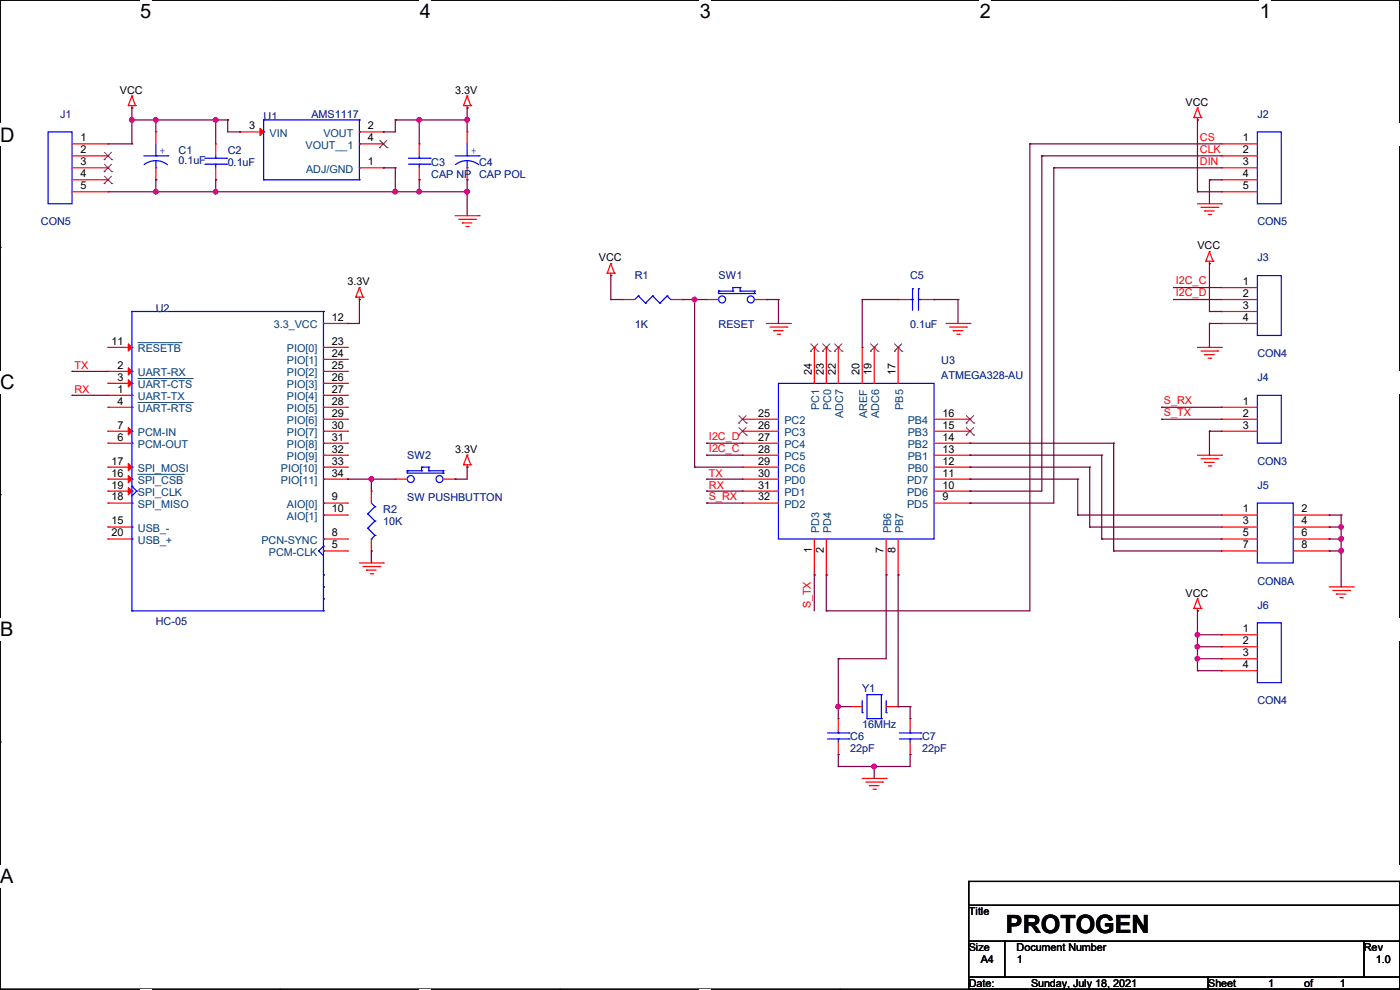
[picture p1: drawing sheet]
<svg xmlns="http://www.w3.org/2000/svg" width="297mm" height="210mm" viewBox="0 0 297 210" stroke-linecap="round" stroke-linejoin="round" font-family="sans-serif">
<path d="M0 0h297v209.8h-297z" fill="none" stroke="#000" stroke-width=".25"/>
<g fill="#fff">
<path d="M29.7 0h2.4v4.8h-2.4z"/>
<path d="M29.7 209.8h2.4v.2h-2.4z"/>
</g>
<path d="M59.4 0h.1M59.4 209.8h.1" fill="none" stroke="#000" stroke-width=".25"/>
<g fill="#fff">
<path d="M89.1 0h2.3v4.8h-2.3z"/>
<path d="M89.1 209.8h2.3v.2h-2.3z"/>
</g>
<path d="M118.8 0h.1M118.8 209.8h.1" fill="none" stroke="#000" stroke-width=".25"/>
<g fill="#fff">
<path d="M148.5 0h2.3v4.8h-2.3z"/>
<path d="M148.5 209.8h2.3v.2h-2.3z"/>
</g>
<path d="M178.2 0h.1M178.2 209.8h.1" fill="none" stroke="#000" stroke-width=".25"/>
<g fill="#fff">
<path d="M207.9 0h2.3v4.8h-2.3z"/>
<path d="M207.9 209.8h2.3v.2h-2.3z"/>
</g>
<path d="M237.6 0h.1M237.6 209.8h.1" fill="none" stroke="#000" stroke-width=".25"/>
<g fill="#fff">
<path d="M267.3 0h2.3v4.8h-2.3z"/>
<path d="M267.3 209.8h2.3v.2h-2.3z"/>
<path d="M0 26.2h3.1v4.8h-3.1z"/>
<path d="M297 26.2v4.8z"/>
<path d="M0 78.7h3.1v4.7h-3.1z"/>
<path d="M297 78.7v4.7z"/>
</g>
<path d="M0 52.5h.1M297 52.5h.1" fill="none" stroke="#000" stroke-width=".25"/>
<g fill="#fff">
<path d="M0 131.1h2.9v4.8h-2.9z"/>
<path d="M297 131.1v4.8z"/>
</g>
<path d="M0 104.9h.1M297 104.9h.1" fill="none" stroke="#000" stroke-width=".25"/>
<g fill="#fff">
<path d="M0 183.6h2.9v4.7h-2.9z"/>
<path d="M296.9 183.6h.1v4.7h-.1z"/>
</g>
<path d="M0 157.4h.1M297 157.4h.1M205.5 187h91.5v5.1h-91.5zM205.5 192.1h91.5v7.6h-91.5zM205.5 199.7h7.6v7.6h-7.6zM213.1 199.7h76.2v7.6h-76.2zM289.3 199.7h7.7v7.6h-7.7zM205.5 207.3h50.8v2.5h-50.8zM256.3 207.3h40.7v2.5h-40.7z" fill="none" stroke="#000" stroke-width=".25"/>
<g fill="none" stroke="#f00" stroke-width=".25">
<path d="M15.3 30.5h7.6M15.3 33.1h7.6M15.3 35.6h7.6M15.3 38.1h7.6M22.9 30.5h.1M22.9 33.1h.1M22.9 35.6h.1M22.9 38.1h.1M27.2 22.4h.1M27.2 22.4h1.5M28 22.9h.1M28 20.4h.1"/>
<path d="M28 22.4v.5M28 20.4l-.8 2M28 20.4l.7 2M28.7 22.4h.1M33.1 28h.1M33.1 38.1h.1M33.1 28v2.5M33.1 35.6v2.5M45.8 30.5h.1M45.8 38.1h.1M45.8 30.5v2.6M45.8 35.6v2.5"/>
<path d="M50.8 28h.1M50.8 28h5.1M76.2 30.5h5.1M76.2 35.6h5.1M76.2 28h5.1M81.3 35.6h.1M81.3 28h.1M81.3 30.5h.1M88.9 30.5h.1M88.9 38.1h.1M88.9 30.5v2.6M88.9 35.6v2.5"/>
<path d="M98.3 22.4h.1M98.3 22.4h1.6M99.1 22.9h.1M99.1 20.4h.1M99.1 28h.1M99.1 38.1h.1M99.1 22.4v.5M99.1 28v2.5M99.1 35.6v2.5M99.1 20.4l-.8 2M99.1 20.4l.8 2M99.9 22.4h.1"/>
<path d="M253.3 24.9h.1M253.3 24.9h1.5M254 25.4h.1M254 22.9h.1M254 24.9v.5M254 22.9l-.7 2M254 22.9l.8 2M254.8 24.9h.1M259.1 30.5h.1M259.1 33.1h.1M259.1 35.6h.1M259.1 38.1h.1"/>
<path d="M259.1 30.5h7.6M259.1 33.1h7.6M259.1 35.6h7.6M259.1 38.1h7.6M15.3 40.7h7.6M22.9 40.7h.1M96.6 45.8h5M97.3 46.5h3.6M98.1 47.3h.1M98.1 47.3h2M98.8 48h.6M99.4 48h.1"/>
<path d="M100.9 46.5h.1M101.6 45.8h.1M128.8 58h.1M128.8 58h1.5M129.6 58.5h.1M129.6 55.9h.1M129.6 58v.5M129.6 55.9l-.8 2.1M129.6 55.9l.7 2.1M130.3 58h.1M254 43.2h5.1M254.8 44h3.6"/>
<path d="M255.6 44.7h.1M255.6 44.7h2M255.8 55.4h.1M255.8 55.4h1.5M256.3 45.5h.5M256.6 55.9h.1M256.6 53.4h.1M256.6 55.4v.5M256.6 53.4l-.8 2M256.6 53.4l.7 2M256.8 45.5h.1M257.3 55.4h.1"/>
<path d="M258.4 44h.1M259.1 43.2h.1M259.1 40.7h.1M259.1 40.7h7.6M22.9 78.8h.1M22.9 73.7h.1M22.9 73.7h5.1M22.9 78.8h5.1M68.6 68.6h5.1M68.6 73.7h5.1M68.6 78.8h5.1M68.6 76.2h5.1"/>
<path d="M73.7 68.6h.1M73.7 73.7h.1M73.7 76.2h.1M73.7 78.8h.1M75.5 63h.1M75.5 63h1.5M76.2 63.5h.1M76.2 61h.1M76.2 63v.5M76.2 61l-.7 2M76.2 61l.8 2M77 63h.1"/>
<path d="M132.1 63.5h.1M132.1 63.5h2.6M142.3 63.5h2.5M144.8 63.5h.1M149.9 63.5h.1M149.9 63.5h2.5M160.1 63.5h2.5M162.6 63.5h.1M162.6 68.6h5.1M163.4 69.4h3.5M164.1 70.1h.1M164.1 70.1h2.1"/>
<path d="M164.9 70.9h.5M165.4 70.9h.1M166.9 69.4h.1M167.7 68.6h.1M172.8 73.7h.1M172.8 73.7v7.6M175.3 73.7h.1M175.3 73.7v7.6M177.8 73.7h.1M177.8 73.7v7.6M182.9 73.7h.1M182.9 73.7v7.6"/>
<path d="M185.5 73.7h.1M185.5 73.7v7.6M190.5 73.7h.1M190.5 63.5h.1M190.5 63.5h2.6M190.5 73.7v7.6M195.6 63.5h2.6M198.2 63.5h.1M200.7 68.6h5.1M201.5 69.4h3.5M202.2 70.1h.1M202.2 70.1h2.1"/>
<path d="M203 70.9h.5M203.5 70.9h.1M205 69.4h.1M205.8 68.6h.1M254 73.7h5.1M254.8 74.5h3.6M255.6 75.2h.1M255.6 75.2h2M256.3 76h.5M256.8 76h.1M258.4 74.5h.1M259.1 73.7h.1"/>
<path d="M259.1 61h.1M259.1 63.5h.1M259.1 66.1h.1M259.1 68.6h.1M259.1 68.6h7.6M259.1 63.5h7.6M259.1 61h7.6M259.1 66.1h7.6M22.9 83.9h.1M22.9 81.3h.1M22.9 86.4h.1M22.9 94h.1"/>
<path d="M22.9 91.5h.1M22.9 99.1h.1M22.9 83.9h5.1M22.9 81.3h5.1M22.9 86.4h5.1M22.9 94h5.1M22.9 91.5h5.1M22.9 99.1h5.1M68.6 96.6h5.1M68.6 83.9h5.1M68.6 81.3h5.1M68.6 86.4h5.1"/>
<path d="M68.6 94h5.1M68.6 91.5h5.1M68.6 99.1h5.1M68.6 88.9h5.1M73.7 81.3h.1M73.7 83.9h.1M73.7 86.4h.1M73.7 88.9h.1M73.7 91.5h.1M73.7 94h.1M73.7 96.6h.1M73.7 99.1h.1"/>
<path d="M98.3 98.6h.1M98.3 98.6h1.6M99.1 99.1h.1M99.1 96.6h.1M99.1 98.6v.5M99.1 96.6l-.8 2M99.1 96.6l.8 2M99.9 98.6h.1M157.5 88.9h.1M157.5 91.5h.1M157.5 94h.1M157.5 96.6h.1"/>
<path d="M157.5 99.1h.1M157.5 96.6h7.6M157.5 94h7.6M157.5 91.5h7.6M157.5 99.1h7.6M157.5 88.9h7.6M198.2 96.6h7.6M198.2 94h7.6M198.2 91.5h7.6M198.2 99.1h7.6M198.2 88.9h7.6M205.8 99.1h.1"/>
<path d="M205.8 96.6h.1M205.8 94h.1M205.8 91.5h.1M205.8 88.9h.1M254 96.6h5.1M254.8 97.3h3.6M255.6 98.1h.1M255.6 98.1h2M256.3 98.8h.5M256.8 98.8h.1M258.4 97.3h.1M259.1 96.6h.1"/>
<path d="M259.1 86.4h.1M259.1 88.9h.1M259.1 91.5h.1M259.1 86.4h7.6M259.1 91.5h7.6M259.1 88.9h7.6M22.9 111.8h.1M22.9 101.6h.1M22.9 106.7h.1M22.9 104.2h.1M22.9 114.3h.1M22.9 114.3h5.1"/>
<path d="M22.9 106.7h5.1M22.9 111.8h5.1M22.9 101.6h5.1M22.9 104.2h5.1M68.6 116.9h5.1M68.6 114.3h5.1M68.6 106.7h5.1M68.6 109.3h5.1M68.6 101.6h5.1M73.7 116.9h.1M73.7 114.3h.1M73.7 106.7h.1"/>
<path d="M73.7 109.3h.1M73.7 101.6h.1M76.2 119.4h5.1M78.8 104.2h.1M78.8 116.9h.1M78.8 104.2v2.5M78.8 114.3v2.6M81.3 119.4h.1M83.9 101.6h.1M83.9 101.6h2.5M94 101.6h2.6M96.6 101.6h.1"/>
<path d="M157.5 101.6h.1M157.5 104.2h.1M157.5 106.7h.1M157.5 106.7h7.6M157.5 101.6h7.6M157.5 104.2h7.6M172.8 114.3v7.7M175.3 114.3v7.7M188 114.3v7.7M190.5 114.3v7.7M198.2 106.7h7.6M198.2 101.6h7.6"/>
<path d="M198.2 104.2h7.6M205.8 106.7h.1M205.8 104.2h.1M205.8 101.6h.1M259.1 109.3h.1M259.1 111.8h.1M259.1 114.3h.1M259.1 116.9h.1M259.1 116.9h7.6M259.1 114.3h7.6M259.1 109.3h7.6M259.1 111.8h7.6"/>
<path d="M274.4 116.9h7.6M274.4 114.3h7.6M274.4 109.3h7.6M274.4 111.8h7.6M282 109.3h.1M282 111.8h.1M282 114.3h.1M282 116.9h.1M77 120.2h3.6M77.8 120.9h.1M77.8 120.9h2M78.5 121.7h.5"/>
<path d="M79 121.7h.1M80.6 120.2h.1M172.8 122h.1M175.3 122h.1M188 122h.1M190.5 122h.1M253.3 129.1h.1M253.3 129.1h1.5M254 129.6h.1M254 127h.1M254 129.1v.5M254 127l-.7 2.1"/>
<path d="M254 127l.8 2.1M254.8 129.1h.1M259.1 134.7h.1M259.1 137.2h.1M259.1 139.7h.1M259.1 134.7h7.6M259.1 137.2h7.6M259.1 139.7h7.6M282 124.5h5.1M282.7 125.3h3.6M283.5 126h.1M283.5 126h2"/>
<path d="M284.3 126.8h.5M284.8 126.8h.1M286.3 125.3h.1M287.1 124.5h.1M177.8 152.4h.1M177.8 152.4v2.6M177.8 157.5v2.6M180.4 149.9h.1M180.4 149.9h2.5M188 149.9h2.5M190.5 149.9h.1M193.1 152.4h.1"/>
<path d="M193.1 152.4v2.6M193.1 157.5v2.6M259.1 142.3h.1M259.1 142.3h7.6M177.8 160.1h.1M182.9 165.1h5.1M183.7 165.9h3.5M184.4 166.7h.1M184.4 166.7h2.1M185.2 167.4h.5M185.7 167.4h.1M187.2 165.9h.1"/>
<path d="M188 165.1h.1M193.1 160.1h.1"/>
</g>
<g fill="none" stroke="#00f" stroke-width=".25">
<path d="M10.2 28h5.1v15.2h-5.1zM30.5 33.1h5.1M33.1 35.6h.1M33.1 33.1h.1M33.1 34.1l1.5 .3 .9 .5M33.1 34.1l-1.1 .1-1.4 .7M33.1 30.5v2.6M33.1 34.1v1.5M35.6 33.1h.1M43.5 34.8h4.5M43.5 33.6h4.5M45.8 33.6h.1"/>
<path d="M45.8 34.8h.1M45.8 33.1v.5M45.8 34.8v.8M48 34.8h.1M48 33.6h.1M55.9 38.1h.1M55.9 25.4h.1M55.9 28h.1M55.9 25.4h20.3M55.9 38.1h20.3M55.9 25.4v12.7M76.2 25.4h.1"/>
<path d="M76.2 38.1h.1M76.2 28h.1M76.2 35.6h.1M76.2 30.5h.1M76.2 25.4v12.7M86.7 34.8h4.5M86.7 33.6h4.5M88.9 33.6h.1M88.9 34.8h.1M88.9 33.1v.5M88.9 34.8v.8M91.2 34.8h.1"/>
<path d="M91.2 33.6h.1M96.6 33.1h5M99.1 35.6h.1M99.1 33.1h.1M99.1 34.1l1.6 .3 .9 .5M99.1 34.1l-1.1 .1-1.4 .7M99.1 30.5v2.6M99.1 34.1v1.5M101.6 33.1h.1M266.7 28h5.1v15.2h-5.1zM266.7 58.5h5.1v12.7h-5.1zM28 66.1h.1"/>
<path d="M28 78.8h.1M28 73.7h.1M28 66.1h40.6M28 66.1v63.5M68.6 66.1h.1M68.6 68.6h.1M68.6 73.7h.1M68.6 76.2h.1M68.6 78.8h.1M68.6 66.1v63.5M135.4 62.8h.1M135.4 62.8l-.7 .7"/>
<path d="M135.4 62.8l1.5 1.5M136.9 64.3h.1M138.5 62.8h.1M138.5 62.8l-1.6 1.5M138.5 62.8l1.5 1.5M140 64.3h.1M141.5 62.8h.1M141.5 62.8l-1.5 1.5M141.5 62.8l.8 .7M142.3 63.5h.1M152.4 61.8h.1M152.4 61.8v.5h7.7"/>
<path d="M152.4 61.8h3.1M155.5 61h.1M155.5 61.8h.1M155.5 61h1.5M155.5 61v.8M157 61.8h.1M157 61h.1M157 61.8h3.1M157 61v.8M160.1 62.3h.1M160.1 61.8h.1M160.1 61.8v.5"/>
<path d="M193.1 63.5h.5M193.6 63.5h.1M193.6 61.3h.1M193.6 61.3v4.5M194.9 61.3h.1M194.9 63.5h.1M194.9 63.5h.7M194.9 61.3v4.5M28 83.9h.1M28 81.3h.1M28 86.4h.1M28 94h.1"/>
<path d="M28 91.5h.1M28 99.1h.1M68.6 81.3h.1M68.6 83.9h.1M68.6 86.4h.1M68.6 88.9h.1M68.6 91.5h.1M68.6 94h.1M68.6 96.6h.1M68.6 99.1h.1M86.4 99.9h.1M86.4 99.9v.5h7.6"/>
<path d="M86.4 99.9h3.1M89.5 99.1h.1M89.5 99.9h.1M89.5 99.1h1.5M89.5 99.1v.8M91 99.9h.1M91 99.1h.1M91 99.9h3M91 99.1v.8M94 99.9h.1M94 99.9v.5M165.1 81.3h33.1v33h-33.1z"/>
<path d="M266.7 83.9h5.1v10.1h-5.1zM28 111.8h.1M28 101.6h.1M28 106.7h.1M28 103.2h.1M28 104.2h.1M28 114.3h.1M28 103.2l1 1M29 104.2h.1M29 104.2l-1 1M67.6 116.9h.1M67.6 116.9l1 1"/>
<path d="M68.6 115.9h.1M68.6 116.9h.1M68.6 114.3h.1M68.6 106.7h.1M68.6 109.3h.1M68.6 101.6h.1M68.6 115.9l-1 1M78 109h.1M78 112.1h.1M78 109l1.5 1.5M78 112.1l1.5 1.5M78.8 114.3h.1"/>
<path d="M78.8 106.7l.7 .8M79.5 107.5h.1M79.5 110.5h.1M79.5 113.6h.1M79.5 107.5l-1.5 1.5M79.5 110.5l-1.5 1.6M79.5 113.6l-.7 .7M94 100.4h.1M266.7 106.7h7.7v12.7h-7.7zM28 129.6h.1M28 129.6h40.6M68.6 129.6h.1"/>
<path d="M68.6 122h.1M68.6 124.5h.1M68.6 127h.1M266.7 132.1h5.1v12.7h-5.1zM175.6 156.8h4.5M175.6 155.5h4.5M177.8 155.5h.1M177.8 156.8h.1M177.8 155v.5M177.8 156.8v.7M180.1 156.8h.1M180.1 155.5h.1"/>
<path d="M182.9 151.2h.1M182.9 148.6v2.6M183.9 152.4h.1M183.9 147.4h.1M183.9 147.4v5M183.9 152.4h3.1M183.9 147.4h3.1M187 152.4h.1M187 147.4h.1M187 147.4v5M188 151.2h.1M188 148.6v2.6"/>
<path d="M190.8 156.8h4.6M190.8 155.5h4.6M193.1 155.5h.1M193.1 156.8h.1M193.1 155v.5M193.1 156.8v.7M195.4 156.8h.1M195.4 155.5h.1"/>
<circle cx="153.2" cy="63.5" r=".74"/>
<circle cx="159.3" cy="63.5" r=".74"/>
<circle cx="87.1" cy="101.6" r=".74"/>
<circle cx="93.2" cy="101.6" r=".74"/>
</g>
<g fill="#f00" stroke="#f00" stroke-width=".25">
<path d="M27.2 78l.8 .8-.8 .7z"/>
<path d="M27.2 80.6l.8 .7-.8 .8z"/>
<path d="M27.2 90.7l.8 .8-.8 .7z"/>
<path d="M27.2 72.9l.8 .8-.8 .8z"/>
<path d="M27.2 100.9l.8 .7-.8 .8z"/>
<path d="M27.2 98.3l.8 .8-.8 .8z"/>
<path d="M27.2 103.4l.8 .8-.8 .7z"/>
<path d="M55.2 27.2l.7 .8-.7 .7z"/>
</g>
<path d="M29.3 72.7h9.1M38.4 72.7h.1M29.3 80.3h11.5M29.3 85.4h11.5M40.8 80.3h.1M40.8 85.4h.1M29.3 100.6h9.6M38.9 100.6h.1" fill="none" stroke="#004080" stroke-width=".21"/>
<g fill="none" stroke="#804000" stroke-width=".21">
<path d="M22.1 33.9h.1M22.1 36.4h.1M22.1 38.9h.1M22.1 32.3l1.6 1.6M22.1 34.8l1.6 1.6M22.1 37.4l1.6 1.5M23.7 32.3l-1.6 1.6M23.7 34.8l-1.6 1.6M23.7 37.4l-1.6 1.5M23.7 33.9h.1M23.7 36.4h.1M23.7 38.9h.1"/>
<path d="M80.5 31.3h.1M80.6 29.8l1.5 1.5M82.1 29.8l-1.6 1.5M82.1 31.3h.1M172 74.5h.1M172 72.9l1.6 1.6M173.5 72.9l-1.5 1.6M173.6 74.5h.1M174.5 74.5h.1M174.5 72.9l1.6 1.6M176.1 72.9l-1.6 1.6M176.1 74.5h.1"/>
<path d="M177 74.5h.1M177.1 72.9l1.5 1.6M178.6 72.9l-1.6 1.6M178.6 74.5h.1M184.7 74.5h.1M184.7 72.9l1.6 1.6M186.2 72.9l-1.5 1.6M186.3 74.5h.1M189.7 74.5h.1M189.8 72.9l1.5 1.6M191.3 72.9l-1.6 1.6M191.3 74.5h.1"/>
<path d="M156.7 89.7h.1M156.7 92.3h.1M156.8 88.2l1.5 1.5M156.8 90.7l1.5 1.6M158.3 90.7l-1.6 1.6M158.3 88.2l-1.6 1.5M158.3 89.7h.1M158.3 92.3h.1M205 92.3h.1M205 89.7h.1M205 90.7l1.6 1.6M205 88.2l1.6 1.5"/>
<path d="M206.5 90.7l-1.5 1.6M206.5 88.2l-1.5 1.5M206.6 92.3h.1M206.6 89.7h.1"/>
</g>
<g fill="none" stroke="#800040" stroke-width=".25">
<path d="M22.9 30.5h5.1M28 30.5h.1M28 22.9h.1M28 25.4h.1M28 25.4h20.3M28 22.9v7.6M33.1 25.4h.1M33.1 38.1h.1M33.1 25.4v2.6M33.1 38.1v2.6M45.8 38.1h.1M45.8 25.4h.1"/>
<path d="M45.8 25.4v5.1M45.8 38.1v2.6M48.3 25.4h.1M48.3 25.4v2.6h2.5M50.8 28h.1M81.3 28h.1M81.3 35.6h.1M81.3 35.6h2.6M83.9 25.4h.1M83.9 35.6h.1M83.9 25.4h15.2M83.9 25.4v2.6h-2.6"/>
<path d="M83.9 35.6v5.1M88.9 25.4h.1M88.9 38.1h.1M88.9 25.4v5.1M88.9 38.1v2.6M99.1 38.1h.1M99.1 22.9h.1M99.1 25.4h.1M99.1 22.9v5.1M99.1 38.1v7.7M218.5 30.5h.1M218.5 30.5h40.6"/>
<path d="M218.5 30.5v99.1h-43.2M221 33.1h.1M221 33.1h38.1M221 33.1v71.1h-15.2M223.6 35.6h.1M223.6 35.6h35.5M223.6 35.6v71.1h-17.8M254 25.4h.1M254 25.4v15.3M256.6 38.1h.1M256.6 38.1h2.5M256.6 38.1v5.1"/>
<path d="M22.9 40.7h76.2M33.1 40.7h.1M45.8 40.7h.1M83.9 40.7h.1M88.9 40.7h.1M99.1 40.7h.1M129.6 58.5h.1M129.6 58.5v5M254 40.7h.1M254 40.7h5.1M256.6 55.9h.1M256.6 55.9v10.2"/>
<path d="M15.3 78.8h.1M15.3 78.8h7.6M73.7 68.6h.1M76.2 63.5h.1M76.2 63.5v5.1h-2.5M129.6 63.5h.1M129.6 63.5h2.5M144.8 63.5h.1M144.8 63.5h5.1M147.4 63.5h.1M147.4 63.5v35.6M162.6 63.5h.1"/>
<path d="M162.6 63.5h2.5M165.1 63.5h.1M165.1 63.5v5.1M182.9 63.5h.1M182.9 63.5v10.2M182.9 63.5h7.6M198.2 63.5h.1M198.2 63.5h5M203.2 63.5h.1M203.2 63.5v5.1M249 61h.1M249 63.5h.1"/>
<path d="M249 63.5h10.1M249 61h10.1M256.6 66.1h.1M256.6 68.6h.1M256.6 68.6v5.1M256.6 66.1h2.5M256.6 68.6h2.5M15.3 83.9h.1M15.3 83.9h7.6M99.1 99.1h.1M99.1 99.1v2.5h-2.5M147.4 99.1h.1"/>
<path d="M147.4 99.1h10.1M149.9 96.6h.1M149.9 94h.1M149.9 96.6h7.6M149.9 94h7.6M205.8 99.1h.1M205.8 94h.1M205.8 96.6h.1M205.8 96.6h27.9M205.8 94h30.5M205.8 99.1h25.4M231.2 99.1h.1"/>
<path d="M231.2 99.1v12.7M233.7 96.6h.1M233.7 96.6v17.7M236.3 94h.1M236.3 94v22.9M246.4 86.4h.1M246.4 88.9h.1M246.4 86.4h12.7M246.4 88.9h12.7M256.6 91.5h.1M256.6 91.5v5.1M256.6 91.5h2.5"/>
<path d="M73.7 101.6h.1M73.7 101.6h10.2M78.8 101.6h.1M78.8 116.9h.1M78.8 101.6v2.6M78.8 116.9v2.5M96.6 101.6h.1M149.9 106.7h.1M149.9 101.6h.1M149.9 104.2h.1M149.9 104.2h7.6M149.9 106.7h7.6"/>
<path d="M149.9 101.6h7.6M205.8 104.2h.1M205.8 106.7h.1M205.8 101.6h.1M205.8 101.6h22.8M228.6 109.3h.1M228.6 101.6h.1M228.6 109.3h30.5M228.6 101.6v7.7M231.2 111.8h.1M231.2 111.8h27.9M233.7 114.3h.1"/>
<path d="M233.7 114.3h25.4M236.3 116.9h.1M236.3 116.9h22.8M282 109.3h.1M282 111.8h.1M282 116.9h.1M282 114.3h.1M282 109.3h2.5M282 111.8h2.5M282 116.9h2.5M282 114.3h2.5M284.5 109.3h.1"/>
<path d="M284.5 111.8h.1M284.5 114.3h.1M284.5 116.9h.1M284.5 109.3v15.2M172.8 122h.1M172.8 122v7.6M175.3 122h.1M175.3 129.6h.1M175.3 122v7.6M177.8 139.7h.1M177.8 139.7v12.7M188 122h.1"/>
<path d="M188 122v17.7h-10.2M190.5 122h.1M190.5 122v27.9M254 134.7h.1M254 137.2h.1M254 139.7h.1M254 129.6h.1M254 129.6v12.7M254 139.7h5.1M254 134.7h5.1M254 137.2h5.1M177.8 149.9h.1"/>
<path d="M177.8 149.9h2.6M190.5 149.9h.1M190.5 149.9h2.6M193.1 149.9h.1M193.1 149.9v2.5M254 142.3h.1M254 142.3h5.1M177.8 162.6h.1M177.8 160.1h.1M177.8 160.1v2.5M185.5 162.6h.1M185.5 162.6v2.5"/>
<path d="M193.1 160.1h.1M193.1 160.1v2.5h-15.3"/>
</g>
<g fill="#f0f" stroke="#f0f" stroke-width=".25">
<circle cx="177.8" cy="149.9" r=".49"/>
<circle cx="185.4" cy="162.6" r=".49"/>
<circle cx="254" cy="137.2" r=".49"/>
<circle cx="254" cy="139.7" r=".49"/>
<circle cx="254" cy="134.6" r=".49"/>
<circle cx="284.5" cy="111.8" r=".49"/>
<circle cx="284.5" cy="116.9" r=".49"/>
<circle cx="284.5" cy="114.3" r=".49"/>
<circle cx="147.3" cy="63.5" r=".49"/>
<circle cx="88.9" cy="25.4" r=".49"/>
<circle cx="33" cy="40.7" r=".49"/>
<circle cx="28" cy="25.4" r=".49"/>
<circle cx="45.7" cy="40.7" r=".49"/>
<circle cx="83.8" cy="40.7" r=".49"/>
<circle cx="99.1" cy="40.7" r=".49"/>
<circle cx="88.9" cy="40.7" r=".49"/>
<circle cx="99.1" cy="25.4" r=".49"/>
<circle cx="33" cy="25.4" r=".49"/>
<circle cx="45.7" cy="25.4" r=".49"/>
<circle cx="78.8" cy="101.6" r=".49"/>
</g>
<text font-size="5.3" x="213.4" y="198">PROTOGEN</text>
<g font-size="4.2">
<text x="29.7" y="3.9">5</text>
<text x="89.1" y="3.9">4</text>
<text x="148.5" y="3.9">3</text>
<text x="207.9" y="3.9">2</text>
<text x="267.3" y="3.9">1</text>
<text x="0" y="30.1">D</text>
<text x="0" y="82.5">C</text>
<text x="0" y="135">B</text>
<text x="0" y="187.4">A</text>
<text x="297" y="187.4">A</text>
</g>
<g font-size="2.3">
<text x="25.4" y="19.9">VCC</text>
<text x="96.6" y="19.9">3.3V</text>
<text x="251.5" y="22.4">VCC</text>
<text x="17.1" y="30">1</text>
<text x="52.9" y="27.4">3</text>
<text x="78" y="27.4">2</text>
<text x="78" y="30">4</text>
<text x="263.7" y="30">1</text>
<text x="17.1" y="32.5">2</text>
<text x="17.1" y="35.1">3</text>
<text x="78" y="35.1">1</text>
<text x="263.7" y="32.5">2</text>
<text x="263.7" y="35.1">3</text>
<text x="17.1" y="37.6">4</text>
<text x="17.1" y="40.1">5</text>
<text x="263.7" y="37.6">4</text>
<text x="263.7" y="40.1">5</text>
<text x="254" y="52.9">VCC</text>
<text x="127" y="55.5">VCC</text>
<text x="73.7" y="60.5">3.3V</text>
<text x="263.7" y="60.5">1</text>
<text x="263.7" y="63">2</text>
<text x="263.7" y="65.5">3</text>
<text x="70.4" y="68.1">12</text>
<text x="263.7" y="68.1">4</text>
<text x="23.7" y="73.2">11</text>
<text x="70.4" y="73.2">23</text>
<text x="70.4" y="75.7">24</text>
<text x="24.9" y="83.3">1</text>
<text x="24.9" y="78.2">2</text>
<text x="24.9" y="80.8">3</text>
<text x="70.4" y="78.2">25</text>
<text x="70.4" y="80.8">26</text>
<text x="70.4" y="83.3">27</text>
<text x="172.2" y="79.5" transform="rotate(-90 172.2 79.5)">24</text>
<text x="174.8" y="79.5" transform="rotate(-90 174.8 79.5)">23</text>
<text x="177.3" y="79.5" transform="rotate(-90 177.3 79.5)">22</text>
<text x="182.4" y="79.5" transform="rotate(-90 182.4 79.5)">20</text>
<text x="184.9" y="79.5" transform="rotate(-90 184.9 79.5)">19</text>
<text x="190" y="79.5" transform="rotate(-90 190 79.5)">17</text>
<text x="24.9" y="85.9">4</text>
<text x="70.4" y="85.9">28</text>
<text x="70.4" y="88.4">29</text>
<text x="160.8" y="88.4">25</text>
<text x="199.9" y="88.4">16</text>
<text x="263.7" y="85.9">1</text>
<text x="263.7" y="88.4">2</text>
<text x="24.9" y="93.5">6</text>
<text x="24.9" y="90.9">7</text>
<text x="70.4" y="90.9">30</text>
<text x="70.4" y="93.5">31</text>
<text x="160.8" y="90.9">26</text>
<text x="160.8" y="93.5">27</text>
<text x="199.9" y="93.5">14</text>
<text x="199.9" y="90.9">15</text>
<text x="263.7" y="90.9">3</text>
<text x="23.7" y="101.1">16</text>
<text x="23.7" y="98.6">17</text>
<text x="70.4" y="96">32</text>
<text x="70.4" y="98.6">33</text>
<text x="70.4" y="101.1">34</text>
<text x="96.6" y="96.1">3.3V</text>
<text x="160.8" y="96">28</text>
<text x="160.8" y="98.6">29</text>
<text x="160.8" y="101.1">30</text>
<text x="199.9" y="101.1">11</text>
<text x="199.9" y="98.6">12</text>
<text x="199.9" y="96">13</text>
<text x="23.7" y="106.2">18</text>
<text x="23.7" y="103.6">19</text>
<text x="70.4" y="106.2">9</text>
<text x="160.8" y="103.6">31</text>
<text x="160.8" y="106.2">32</text>
<text x="199.9" y="106.2">9</text>
<text x="199.9" y="103.6">10</text>
<text x="23.7" y="111.3">15</text>
<text x="23.7" y="113.8">20</text>
<text x="70.4" y="113.8">8</text>
<text x="70.4" y="108.7">10</text>
<text x="263.7" y="108.7">1</text>
<text x="263.7" y="111.3">3</text>
<text x="263.7" y="113.8">5</text>
<text x="276.1" y="108.7">2</text>
<text x="276.1" y="111.3">4</text>
<text x="276.1" y="113.8">6</text>
<text x="70.4" y="116.3">5</text>
<text x="172.2" y="117.4" transform="rotate(-90 172.2 117.4)">1</text>
<text x="174.8" y="117.4" transform="rotate(-90 174.8 117.4)">2</text>
<text x="187.5" y="117.4" transform="rotate(-90 187.5 117.4)">7</text>
<text x="190" y="117.4" transform="rotate(-90 190 117.4)">8</text>
<text x="263.7" y="116.3">7</text>
<text x="276.1" y="116.3">8</text>
<text x="251.5" y="126.6">VCC</text>
<text x="263.7" y="134.1">1</text>
<text x="263.7" y="136.7">2</text>
<text x="263.7" y="139.2">3</text>
<text x="263.7" y="141.7">4</text>
<text x="205.5" y="194.1">Title</text>
<text x="205.5" y="201.8">Size</text>
<text x="215.7" y="201.8">Document Number</text>
<text x="289.4" y="201.8">Rev</text>
<text x="205.5" y="209.4">Date:</text>
<text x="208.1" y="204.3">A4</text>
<text x="215.7" y="204.3">1</text>
<text x="218.7" y="209.4">Sunday, July 18, 2021</text>
<text x="256.3" y="209.4">Sheet</text>
<text x="269" y="209.4">1</text>
<text x="276.7" y="209.4">of</text>
<text x="284.3" y="209.4">1</text>
<text x="291.9" y="204.3">1.0</text>
</g>
<g font-size="2.3" fill="#000080">
<text x="12.7" y="25">J1</text>
<text x="55.9" y="25.5">U1</text>
<text x="66.1" y="25">AMS1117</text>
<text x="266.7" y="25">J2</text>
<text x="37.9" y="32.6">C1</text>
<text x="37.9" y="34.9">0.1uF</text>
<text x="48.3" y="32.6">C2</text>
<text x="48.3" y="35.1">0.1uF</text>
<text x="91.5" y="35.1">C3</text>
<text x="101.6" y="35.1">C4</text>
<text x="91.5" y="37.7">CAP NP</text>
<text x="101.6" y="37.7">CAP POL</text>
<text x="8.7" y="47.8">CON5</text>
<text x="266.7" y="47.8">CON5</text>
<text x="134.7" y="59.3">R1</text>
<text x="152.4" y="59.3">SW1</text>
<text x="193.1" y="59.3">C5</text>
<text x="266.7" y="55.5">J3</text>
<text x="33.1" y="66.1">U2</text>
<text x="134.7" y="69.7">1K</text>
<text x="152.4" y="69.7">RESET</text>
<text x="193.1" y="69.7">0.1uF</text>
<text x="199.7" y="77.3">U3</text>
<text x="266.7" y="75.8">CON4</text>
<text x="199.7" y="80.3">ATMEGA328-AU</text>
<text x="266.7" y="80.9">J4</text>
<text x="86.4" y="97.4">SW2</text>
<text x="266.7" y="98.6">CON3</text>
<text x="86.4" y="106.3">SW PUSHBUTTON</text>
<text x="266.7" y="103.7">J5</text>
<text x="81.3" y="108.8">R2</text>
<text x="81.3" y="111.3">10K</text>
<text x="266.7" y="124">CON8A</text>
<text x="266.7" y="129.1">J6</text>
<text x="33.1" y="132.7">HC-05</text>
<text x="182.9" y="146.9">Y1</text>
<text x="266.7" y="149.4">CON4</text>
<text x="182.9" y="154.5">16MHz</text>
<text x="180.4" y="157.1">C6</text>
<text x="180.4" y="159.6">22pF</text>
<text x="195.6" y="157.1">C7</text>
<text x="195.6" y="159.6">22pF</text>
</g>
<g font-size="2.3" fill="#004080">
<text x="57.2" y="29">VIN</text>
<text x="68.6" y="29">VOUT</text>
<text x="64.8" y="31.6">VOUT__1</text>
<text x="64.9" y="36.7">ADJ/GND</text>
<text x="58.1" y="69.7">3.3_VCC</text>
<text x="29.3" y="74.8">RESETB</text>
<text x="60.9" y="74.8">PIO[0]</text>
<text x="60.9" y="77.3">PIO[1]</text>
<text x="29.3" y="79.8">UART-RX</text>
<text x="29.3" y="82.4">UART-CTS</text>
<text x="60.9" y="79.8">PIO[2]</text>
<text x="60.9" y="82.4">PIO[3]</text>
<text x="29.3" y="84.9">UART-TX</text>
<text x="29.3" y="87.5">UART-RTS</text>
<text x="60.9" y="84.9">PIO[4]</text>
<text x="60.9" y="87.5">PIO[5]</text>
<text x="173.8" y="87" transform="rotate(-90 173.8 87)">PC1</text>
<text x="176.4" y="87" transform="rotate(-90 176.4 87)">PC0</text>
<text x="178.9" y="88.7" transform="rotate(-90 178.9 88.7)">ADC7</text>
<text x="184" y="88.7" transform="rotate(-90 184 88.7)">AREF</text>
<text x="186.5" y="88.7" transform="rotate(-90 186.5 88.7)">ADC6</text>
<text x="191.6" y="86.9" transform="rotate(-90 191.6 86.9)">PB5</text>
<text x="29.3" y="95.1">PCM-OUT</text>
<text x="29.3" y="92.5">PCM-IN</text>
<text x="60.9" y="90">PIO[6]</text>
<text x="60.9" y="92.5">PIO[7]</text>
<text x="60.9" y="95.1">PIO[8]</text>
<text x="166.4" y="90">PC2</text>
<text x="166.4" y="92.5">PC3</text>
<text x="166.4" y="95.1">PC4</text>
<text x="192.6" y="95.1">PB2</text>
<text x="192.6" y="92.5">PB3</text>
<text x="192.6" y="90">PB4</text>
<text x="29.3" y="100.2">SPI_MOSI</text>
<text x="59.6" y="100.2">PIO[10]</text>
<text x="60.9" y="97.6">PIO[9]</text>
<text x="166.4" y="97.6">PC5</text>
<text x="166.4" y="100.2">PC6</text>
<text x="192.6" y="100.2">PB0</text>
<text x="192.6" y="97.6">PB1</text>
<text x="29.3" y="102.7">SPI_CSB</text>
<text x="29.3" y="107.8">SPI_MISO</text>
<text x="29.3" y="105.2">SPI_CLK</text>
<text x="59.6" y="102.7">PIO[11]</text>
<text x="60.9" y="107.8">AIO[0]</text>
<text x="166.4" y="102.7">PD0</text>
<text x="166.4" y="105.2">PD1</text>
<text x="166.4" y="107.8">PD2</text>
<text x="192.5" y="107.8">PD5</text>
<text x="192.5" y="105.2">PD6</text>
<text x="192.5" y="102.7">PD7</text>
<text x="29.3" y="112.9">USB_-</text>
<text x="60.9" y="110.3">AIO[1]</text>
<text x="173.8" y="113.1" transform="rotate(-90 173.8 113.1)">PD3</text>
<text x="176.4" y="113.1" transform="rotate(-90 176.4 113.1)">PD4</text>
<text x="189.1" y="113.1" transform="rotate(-90 189.1 113.1)">PB6</text>
<text x="191.6" y="113.1" transform="rotate(-90 191.6 113.1)">PB7</text>
<text x="29.3" y="115.4">USB_+</text>
<text x="55.5" y="115.4">PCN-SYNC</text>
<text x="57.1" y="117.9">PCM-CLK</text>
</g>
<g font-size="2.3" fill="#00f">
<text x="33.8" y="32.6">+</text>
<text x="99.9" y="32.6">+</text>
</g>
<g font-size="2.3" fill="#f00">
<text x="254.6" y="30">CS</text>
<text x="254.6" y="32.6">CLK</text>
<text x="254.6" y="35.1">DIN</text>
<text x="249.5" y="60.3">I2C_C</text>
<text x="249.5" y="62.8">I2C_D</text>
<text x="15.8" y="78.3">TX</text>
<text x="15.8" y="83.4">RX</text>
<text x="246.9" y="85.7">S_RX</text>
<text x="246.9" y="88.2">S_TX</text>
<text x="150.4" y="95.8">I2C_C</text>
<text x="150.4" y="93.3">I2C_D</text>
<text x="150.4" y="101.1">TX</text>
<text x="150.4" y="106">S_RX</text>
<text x="150.4" y="103.7">RX</text>
<text x="172" y="129.1" transform="rotate(-90 172 129.1)">S_TX</text>
</g>
</svg>
